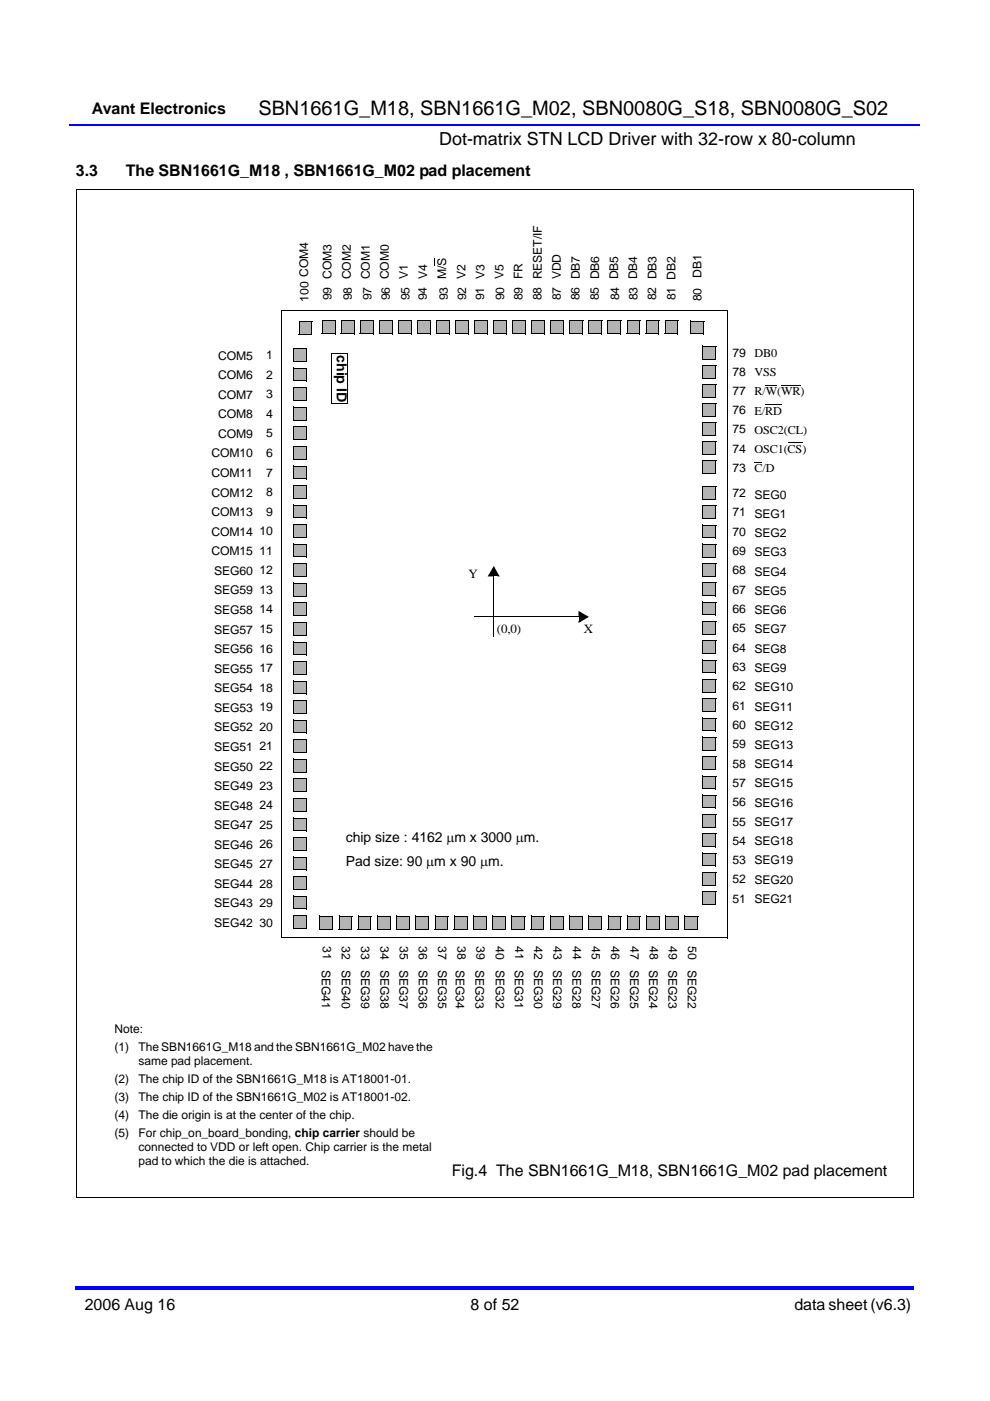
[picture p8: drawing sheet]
<svg xmlns="http://www.w3.org/2000/svg" width="210mm" height="297mm" viewBox="0 0 210 297" stroke-linecap="round" stroke-linejoin="round" font-family="sans-serif">
<path d="M14.8 26.6h180.4" fill="none" stroke="#00f" stroke-width=".42"/>
<path d="M16.1 272.6h177.8v.7h-177.8z" fill="#00f"/>
<path d="M59.8 65.9h94.4v132.9h-94.4z" fill="#fff"/>
<path d="M59.8 65.9h94.5M59.8 65.8v133M154.2 65.9v133M59.7 198.8h94.5" fill="none" stroke="#000" stroke-width=".21"/>
<path d="M112.7 194.3h2.7v2.7h-2.7z" fill="#b3b3b3"/>
<path d="M112.6 197h2.8M112.7 194.2v2.8M112.7 194.3h2.8M115.4 194.3v2.8" fill="none" stroke="#000" stroke-width=".21"/>
<path d="M145.3 194.3h2.7v2.7h-2.7z" fill="#b3b3b3"/>
<path d="M145.2 197h2.8M145.3 194.3h2.8M145.3 194.2v2.8M148 194.3v2.8" fill="none" stroke="#000" stroke-width=".21"/>
<path d="M108.6 194.3h2.7v2.7h-2.7z" fill="#b3b3b3"/>
<path d="M108.5 197h2.8M108.6 194.3h2.8M108.6 194.2v2.8M111.3 194.3v2.8" fill="none" stroke="#000" stroke-width=".21"/>
<path d="M141.2 194.3h2.7v2.7h-2.7z" fill="#b3b3b3"/>
<path d="M141.1 197h2.8M141.2 194.2v2.8M141.2 194.3h2.8M143.9 194.3v2.8" fill="none" stroke="#000" stroke-width=".21"/>
<path d="M137.1 194.3h2.7v2.7h-2.7z" fill="#b3b3b3"/>
<path d="M137 197h2.8M137.1 194.3h2.8M137.1 194.2v2.8M139.8 194.3v2.8" fill="none" stroke="#000" stroke-width=".21"/>
<path d="M133.1 194.3h2.6v2.7h-2.6z" fill="#b3b3b3"/>
<path d="M132.9 197h2.8M133.1 194.2v2.8M133.1 194.3h2.7M135.7 194.3v2.8" fill="none" stroke="#000" stroke-width=".21"/>
<path d="M129 194.3h2.7v2.7h-2.7z" fill="#b3b3b3"/>
<path d="M128.9 197h2.8M129 194.3h2.8M129 194.2v2.8M131.7 194.3v2.8" fill="none" stroke="#000" stroke-width=".21"/>
<path d="M104.5 194.3h2.7v2.7h-2.7z" fill="#b3b3b3"/>
<path d="M104.4 197h2.8M104.5 194.3h2.8M104.5 194.2v2.8M107.2 194.3v2.8" fill="none" stroke="#000" stroke-width=".21"/>
<path d="M124.9 194.3h2.7v2.7h-2.7z" fill="#b3b3b3"/>
<path d="M124.8 197h2.8M124.9 194.3h2.8M124.9 194.2v2.8M127.6 194.3v2.8" fill="none" stroke="#000" stroke-width=".21"/>
<path d="M100.4 194.3h2.7v2.7h-2.7z" fill="#b3b3b3"/>
<path d="M100.3 197h2.8M100.4 194.2v2.8M100.4 194.3h2.8M103.1 194.3v2.8" fill="none" stroke="#000" stroke-width=".21"/>
<path d="M120.8 194.3h2.7v2.7h-2.7z" fill="#b3b3b3"/>
<path d="M120.7 197h2.8M120.8 194.2v2.8M120.8 194.3h2.8M123.5 194.3v2.8" fill="none" stroke="#000" stroke-width=".21"/>
<path d="M96.4 194.3h2.7v2.7h-2.7z" fill="#b3b3b3"/>
<path d="M96.2 197h2.9M96.4 194.3h2.8M96.4 194.2v2.8M99.1 194.3v2.8" fill="none" stroke="#000" stroke-width=".21"/>
<path d="M116.8 194.3h2.6v2.7h-2.6z" fill="#b3b3b3"/>
<path d="M116.6 197h2.8M116.8 194.3h2.7M116.8 194.2v2.8M119.4 194.3v2.8" fill="none" stroke="#000" stroke-width=".21"/>
<path d="M92.3 194.3h2.7v2.7h-2.7z" fill="#b3b3b3"/>
<path d="M92.2 197h2.8M92.3 194.2v2.8M92.3 194.3h2.8M95 194.3v2.8" fill="none" stroke="#000" stroke-width=".21"/>
<path d="M71.9 194.3h2.7v2.7h-2.7z" fill="#b3b3b3"/>
<path d="M71.8 197h2.8M71.9 194.3h2.8M71.9 194.2v2.8M74.6 194.3v2.8" fill="none" stroke="#000" stroke-width=".21"/>
<path d="M88.2 194.3h2.7v2.7h-2.7z" fill="#b3b3b3"/>
<path d="M88.1 197h2.8M88.2 194.3h2.8M88.2 194.2v2.8M90.9 194.3v2.8" fill="none" stroke="#000" stroke-width=".21"/>
<path d="M84.1 194.3h2.7v2.7h-2.7z" fill="#b3b3b3"/>
<path d="M84 197h2.8M84.1 194.3h2.8M84.1 194.2v2.8M86.8 194.3v2.8" fill="none" stroke="#000" stroke-width=".21"/>
<path d="M80.1 194.3h2.6v2.7h-2.6z" fill="#b3b3b3"/>
<path d="M79.9 197h2.8M80.1 194.2v2.8M80.1 194.3h2.7M82.7 194.3v2.8" fill="none" stroke="#000" stroke-width=".21"/>
<path d="M76 194.3h2.7v2.7h-2.7z" fill="#b3b3b3"/>
<path d="M75.9 197h2.8M76 194.3h2.8M76 194.2v2.8M78.7 194.3v2.8" fill="none" stroke="#000" stroke-width=".21"/>
<path d="M67.8 194.3h2.7v2.7h-2.7z" fill="#b3b3b3"/>
<path d="M67.7 197h2.8M67.8 194.2v2.8M67.8 194.3h2.8M70.5 194.3v2.8" fill="none" stroke="#000" stroke-width=".21"/>
<path d="M146.6 68.1h2.6v2.7h-2.6z" fill="#b3b3b3"/>
<path d="M146.5 70.8h2.7M146.6 68.1h2.8M146.6 68v2.8M149.2 68.1v2.8" fill="none" stroke="#000" stroke-width=".21"/>
<path d="M141.1 68.1h2.7v2.6h-2.7z" fill="#b3b3b3"/>
<path d="M141 70.7h2.8M141.1 68.1h2.8M141.1 67.9v2.8M143.8 68.1v2.7" fill="none" stroke="#000" stroke-width=".21"/>
<path d="M137 68.1h2.7v2.6h-2.7z" fill="#b3b3b3"/>
<path d="M136.9 70.7h2.8M137 68.1h2.8M137 67.9v2.8M139.7 68.1v2.7" fill="none" stroke="#000" stroke-width=".21"/>
<path d="M133 68.1h2.7v2.6h-2.7z" fill="#b3b3b3"/>
<path d="M132.9 70.7h2.8M133 67.9v2.8M133 68.1h2.8M135.7 68.1v2.7" fill="none" stroke="#000" stroke-width=".21"/>
<path d="M128.9 68.1h2.8v2.6h-2.8z" fill="#b3b3b3"/>
<path d="M128.8 70.7h2.9M128.9 68.1h2.9M128.9 67.9v2.8M131.7 68.1v2.7" fill="none" stroke="#000" stroke-width=".21"/>
<path d="M124.9 68.1h2.7v2.6h-2.7z" fill="#b3b3b3"/>
<path d="M124.8 70.7h2.8M124.9 68.1h2.8M124.9 67.9v2.8M127.6 68.1v2.7" fill="none" stroke="#000" stroke-width=".21"/>
<path d="M120.9 68.1h2.7v2.6h-2.7z" fill="#b3b3b3"/>
<path d="M120.8 70.7h2.8M120.9 67.9v2.8M120.9 68.1h2.8M123.6 68.1v2.7" fill="none" stroke="#000" stroke-width=".21"/>
<path d="M116.8 68.1h2.7v2.6h-2.7z" fill="#b3b3b3"/>
<path d="M116.7 70.7h2.8M116.8 67.9v2.8M116.8 68.1h2.8M119.5 68.1v2.7" fill="none" stroke="#000" stroke-width=".21"/>
<path d="M112.8 68.1h2.7v2.6h-2.7z" fill="#b3b3b3"/>
<path d="M112.7 70.7h2.8M112.8 68.1h2.8M112.8 67.9v2.8M115.5 68.1v2.7" fill="none" stroke="#000" stroke-width=".21"/>
<path d="M108.8 68.1h2.6v2.6h-2.6z" fill="#b3b3b3"/>
<path d="M108.6 70.7h2.8M108.8 68.1h2.7M108.8 67.9v2.8M111.4 68.1v2.7" fill="none" stroke="#000" stroke-width=".21"/>
<path d="M104.7 68.1h2.7v2.6h-2.7z" fill="#b3b3b3"/>
<path d="M104.6 70.7h2.8M104.7 67.9v2.8M104.7 68.1h2.8M107.4 68.1v2.7" fill="none" stroke="#000" stroke-width=".21"/>
<path d="M100.7 68.1h2.7v2.6h-2.7z" fill="#b3b3b3"/>
<path d="M100.6 70.7h2.8M100.7 68.1h2.8M100.7 67.9v2.8M103.4 68.1v2.7" fill="none" stroke="#000" stroke-width=".21"/>
<path d="M96.6 68.1h2.7v2.6h-2.7z" fill="#b3b3b3"/>
<path d="M96.5 70.7h2.8M96.6 68.1h2.8M96.6 67.9v2.8M99.3 68.1v2.7" fill="none" stroke="#000" stroke-width=".21"/>
<path d="M92.6 68.1h2.7v2.6h-2.7z" fill="#b3b3b3"/>
<path d="M92.5 70.7h2.8M92.6 68.1h2.8M92.6 67.9v2.8M95.3 68.1v2.7" fill="none" stroke="#000" stroke-width=".21"/>
<path d="M88.6 68.1h2.6v2.6h-2.6z" fill="#b3b3b3"/>
<path d="M88.5 70.7h2.7M88.6 68.1h2.8M88.6 67.9v2.8M91.2 68.1v2.7" fill="none" stroke="#000" stroke-width=".21"/>
<path d="M84.5 68.1h2.7v2.6h-2.7z" fill="#b3b3b3"/>
<path d="M84.4 70.7h2.8M84.5 67.9v2.8M84.5 68.1h2.8M87.2 68.1v2.7" fill="none" stroke="#000" stroke-width=".21"/>
<path d="M80.5 68.1h2.7v2.6h-2.7z" fill="#b3b3b3"/>
<path d="M80.4 70.7h2.8M80.5 68.1h2.8M80.5 67.9v2.8M83.2 68.1v2.7" fill="none" stroke="#000" stroke-width=".21"/>
<path d="M76.4 68.1h2.7v2.6h-2.7z" fill="#b3b3b3"/>
<path d="M76.3 70.7h2.8M76.4 68.1h2.8M76.4 67.9v2.8M79.1 68.1v2.7" fill="none" stroke="#000" stroke-width=".21"/>
<path d="M72.4 68.1h2.7v2.6h-2.7z" fill="#b3b3b3"/>
<path d="M72.3 70.7h2.8M72.4 67.9v2.8M72.4 68.1h2.8M75.1 68.1v2.7" fill="none" stroke="#000" stroke-width=".21"/>
<path d="M68.3 68.1h2.8v2.6h-2.8z" fill="#b3b3b3"/>
<path d="M68.2 70.7h2.9M68.3 67.9v2.8M68.3 68.1h2.9M71.1 68.1v2.7" fill="none" stroke="#000" stroke-width=".21"/>
<path d="M62.3 78.1h2.7v2.7h-2.7z" fill="#b3b3b3"/>
<path d="M62.3 78v2.8M62.3 78.1h2.8M65 78.1v2.8M62.2 80.8h2.8" fill="none" stroke="#000" stroke-width=".21"/>
<path d="M62.3 82.2h2.7v2.7h-2.7z" fill="#b3b3b3"/>
<path d="M62.2 84.9h2.8M62.3 82.1v2.8M62.3 82.2h2.8M65 82.2v2.8" fill="none" stroke="#000" stroke-width=".21"/>
<path d="M62.3 90.5h2.7v2.7h-2.7z" fill="#b3b3b3"/>
<path d="M62.2 93.2h2.8M62.3 90.4v2.8M62.3 90.5h2.8M65 90.5v2.8" fill="none" stroke="#000" stroke-width=".21"/>
<path d="M62.3 94.7h2.7v2.6h-2.7z" fill="#b3b3b3"/>
<path d="M62.2 97.3h2.8M62.3 94.6v2.7M62.3 94.7h2.8M65 94.7v2.8" fill="none" stroke="#000" stroke-width=".21"/>
<path d="M62.3 98.8h2.7v2.7h-2.7z" fill="#b3b3b3"/>
<path d="M62.3 98.7v2.8M62.3 98.8h2.8M65 98.8v2.8M62.2 101.5h2.8" fill="none" stroke="#000" stroke-width=".21"/>
<path d="M62.3 103h2.7v2.6h-2.7z" fill="#b3b3b3"/>
<path d="M62.2 105.6h2.8M62.3 102.8v2.8M62.3 103h2.8M65 103v2.7" fill="none" stroke="#000" stroke-width=".21"/>
<path d="M62.3 107.1h2.7v2.7h-2.7z" fill="#b3b3b3"/>
<path d="M62.2 109.8h2.8M62.3 107v2.8M62.3 107.1h2.8M65 107.1v2.8" fill="none" stroke="#000" stroke-width=".21"/>
<path d="M62.3 111.3h2.7v2.6h-2.7z" fill="#b3b3b3"/>
<path d="M62.2 113.9h2.8M62.3 111.1v2.8M62.3 111.3h2.8M65 111.3v2.7" fill="none" stroke="#000" stroke-width=".21"/>
<path d="M62.3 115.4h2.7v2.7h-2.7z" fill="#b3b3b3"/>
<path d="M62.2 118.1h2.8M62.3 115.3v2.8M62.3 115.4h2.8M65 115.4v2.8" fill="none" stroke="#000" stroke-width=".21"/>
<path d="M62.3 119.5h2.7v2.7h-2.7z" fill="#b3b3b3"/>
<path d="M62.3 119.4v2.8M62.3 119.5h2.8M65 119.5v2.8M62.2 122.2h2.8" fill="none" stroke="#000" stroke-width=".21"/>
<path d="M62.3 123.7h2.7v2.7h-2.7z" fill="#b3b3b3"/>
<path d="M62.2 126.4h2.8M62.3 123.6v2.8M62.3 123.7h2.8M65 123.7v2.8" fill="none" stroke="#000" stroke-width=".21"/>
<path d="M62.3 127.8h2.7v2.7h-2.7z" fill="#b3b3b3"/>
<path d="M62.2 130.5h2.8M62.3 127.7v2.8M62.3 127.8h2.8M65 127.8v2.8" fill="none" stroke="#000" stroke-width=".21"/>
<path d="M62.3 132h2.7v2.7h-2.7z" fill="#b3b3b3"/>
<path d="M62.2 134.7h2.8M62.3 131.9v2.8M62.3 132h2.8M65 132v2.8" fill="none" stroke="#000" stroke-width=".21"/>
<path d="M62.3 136.1h2.7v2.7h-2.7z" fill="#b3b3b3"/>
<path d="M62.2 138.8h2.8M62.3 136v2.8M62.3 136.1h2.8M65 136.1v2.8" fill="none" stroke="#000" stroke-width=".21"/>
<path d="M62.3 140.3h2.7v2.7h-2.7z" fill="#b3b3b3"/>
<path d="M62.2 143h2.8M62.3 140.2v2.8M62.3 140.3h2.8M65 140.3v2.8" fill="none" stroke="#000" stroke-width=".21"/>
<path d="M62.3 144.4h2.7v2.7h-2.7z" fill="#b3b3b3"/>
<path d="M62.2 147.1h2.8M62.3 144.3v2.8M62.3 144.4h2.8M65 144.4v2.8" fill="none" stroke="#000" stroke-width=".21"/>
<path d="M62.3 148.5h2.7v2.8h-2.7z" fill="#b3b3b3"/>
<path d="M62.2 151.3h2.8M62.3 148.4v2.9M62.3 148.5h2.8M65 148.5v2.9" fill="none" stroke="#000" stroke-width=".21"/>
<path d="M62.3 152.7h2.7v2.7h-2.7z" fill="#b3b3b3"/>
<path d="M62.2 155.4h2.8M62.3 152.6v2.8M62.3 152.7h2.8M65 152.7v2.8" fill="none" stroke="#000" stroke-width=".21"/>
<path d="M62.3 156.8h2.7v2.7h-2.7z" fill="#b3b3b3"/>
<path d="M62.2 159.5h2.8M62.3 156.7v2.8M62.3 156.8h2.8M65 156.8v2.8" fill="none" stroke="#000" stroke-width=".21"/>
<path d="M62.3 161h2.7v2.7h-2.7z" fill="#b3b3b3"/>
<path d="M62.2 163.7h2.8M62.3 160.9v2.8M62.3 161h2.8M65 161v2.8" fill="none" stroke="#000" stroke-width=".21"/>
<path d="M62.3 165.1h2.7v2.7h-2.7z" fill="#b3b3b3"/>
<path d="M62.2 167.8h2.8M62.3 165v2.8M62.3 165.1h2.8M65 165.1v2.8" fill="none" stroke="#000" stroke-width=".21"/>
<path d="M62.3 169.3h2.7v2.7h-2.7z" fill="#b3b3b3"/>
<path d="M62.2 172h2.8M62.3 169.2v2.8M62.3 169.3h2.8M65 169.3v2.8" fill="none" stroke="#000" stroke-width=".21"/>
<path d="M62.3 173.4h2.7v2.7h-2.7z" fill="#b3b3b3"/>
<path d="M62.2 176.1h2.8M62.3 173.3v2.8M62.3 173.4h2.8M65 173.4v2.8" fill="none" stroke="#000" stroke-width=".21"/>
<path d="M62.3 177.6h2.7v2.7h-2.7z" fill="#b3b3b3"/>
<path d="M62.3 177.5v2.8M62.3 177.6h2.8M65 177.6v2.8M62.2 180.3h2.8" fill="none" stroke="#000" stroke-width=".21"/>
<path d="M62.3 181.7h2.7v2.7h-2.7z" fill="#b3b3b3"/>
<path d="M62.2 184.4h2.8M62.3 181.6v2.8M62.3 181.7h2.8M65 181.7v2.8" fill="none" stroke="#000" stroke-width=".21"/>
<path d="M149.1 81.5h2.7v2.7h-2.7z" fill="#b3b3b3"/>
<path d="M149 84.2h2.8M149.1 81.4v2.8M149.1 81.5h2.8M151.8 81.5v2.8" fill="none" stroke="#000" stroke-width=".21"/>
<path d="M149.1 85.6h2.7v2.6h-2.7z" fill="#b3b3b3"/>
<path d="M149 88.2h2.8M149.1 85.4v2.8M149.1 85.6h2.8M151.8 85.6v2.7" fill="none" stroke="#000" stroke-width=".21"/>
<path d="M149.1 89.6h2.7v2.7h-2.7z" fill="#b3b3b3"/>
<path d="M149 92.3h2.8M149.1 89.5v2.8M149.1 89.6h2.8M151.8 89.6v2.8" fill="none" stroke="#000" stroke-width=".21"/>
<path d="M149.1 93.6h2.7v2.7h-2.7z" fill="#b3b3b3"/>
<path d="M149 96.3h2.8M149.1 93.5v2.8M149.1 93.6h2.8M151.8 93.6v2.8" fill="none" stroke="#000" stroke-width=".21"/>
<path d="M149.1 97.7h2.7v2.7h-2.7z" fill="#b3b3b3"/>
<path d="M149.1 97.6v2.8M149.1 97.7h2.8M151.8 97.7v2.8M149 100.4h2.8" fill="none" stroke="#000" stroke-width=".21"/>
<path d="M149.1 103.1h2.7v2.7h-2.7z" fill="#b3b3b3"/>
<path d="M149 105.8h2.8M149.1 103v2.8M149.1 103.1h2.8M151.8 103.1v2.8" fill="none" stroke="#000" stroke-width=".21"/>
<path d="M149.1 107.2h2.7v2.7h-2.7z" fill="#b3b3b3"/>
<path d="M149 109.9h2.8M149.1 107.1v2.8M149.1 107.2h2.8M151.8 107.2v2.8" fill="none" stroke="#000" stroke-width=".21"/>
<path d="M149.1 111.3h2.7v2.7h-2.7z" fill="#b3b3b3"/>
<path d="M149 114h2.8M149.1 111.2v2.8M149.1 111.3h2.8M151.8 111.3v2.8" fill="none" stroke="#000" stroke-width=".21"/>
<path d="M149.1 115.4h2.7v2.7h-2.7z" fill="#b3b3b3"/>
<path d="M149 118.1h2.8M149.1 115.3v2.8M149.1 115.4h2.8M151.8 115.4v2.8" fill="none" stroke="#000" stroke-width=".21"/>
<path d="M149.1 119.5h2.7v2.7h-2.7z" fill="#b3b3b3"/>
<path d="M149.1 119.4v2.8M149.1 119.5h2.8M151.8 119.5v2.8M149 122.2h2.8" fill="none" stroke="#000" stroke-width=".21"/>
<path d="M149.1 123.6h2.7v2.7h-2.7z" fill="#b3b3b3"/>
<path d="M149 126.3h2.8M149.1 123.5v2.8M149.1 123.6h2.8M151.8 123.6v2.8" fill="none" stroke="#000" stroke-width=".21"/>
<path d="M149.1 127.7h2.7v2.7h-2.7z" fill="#b3b3b3"/>
<path d="M149 130.4h2.8M149.1 127.6v2.8M149.1 127.7h2.8M151.8 127.7v2.8" fill="none" stroke="#000" stroke-width=".21"/>
<path d="M149.1 131.8h2.7v2.7h-2.7z" fill="#b3b3b3"/>
<path d="M149 134.5h2.8M149.1 131.7v2.8M149.1 131.8h2.8M151.8 131.8v2.8" fill="none" stroke="#000" stroke-width=".21"/>
<path d="M149.1 135.9h2.7v2.7h-2.7z" fill="#b3b3b3"/>
<path d="M149 138.6h2.8M149.1 135.8v2.8M149.1 135.9h2.8M151.8 135.9v2.8" fill="none" stroke="#000" stroke-width=".21"/>
<path d="M149.1 140h2.7v2.7h-2.7z" fill="#b3b3b3"/>
<path d="M149.1 139.9v2.8M149.1 140h2.8M151.8 140v2.8M149 142.7h2.8" fill="none" stroke="#000" stroke-width=".21"/>
<path d="M149.1 144.1h2.7v2.6h-2.7z" fill="#b3b3b3"/>
<path d="M149 146.7h2.8M149.1 144v2.7M149.1 144.1h2.8M151.8 144.1v2.8" fill="none" stroke="#000" stroke-width=".21"/>
<path d="M149.1 148.1h2.7v2.8h-2.7z" fill="#b3b3b3"/>
<path d="M149 150.9h2.8M149.1 148v2.9M149.1 148.1h2.8M151.8 148.1v2.9" fill="none" stroke="#000" stroke-width=".21"/>
<path d="M149.1 152.3h2.7v2.6h-2.7z" fill="#b3b3b3"/>
<path d="M149 154.9h2.8M149.1 152.1v2.8M149.1 152.3h2.8M151.8 152.3v2.7" fill="none" stroke="#000" stroke-width=".21"/>
<path d="M149.1 156.3h2.7v2.7h-2.7z" fill="#b3b3b3"/>
<path d="M149 159h2.8M149.1 156.2v2.8M149.1 156.3h2.8M151.8 156.3v2.8" fill="none" stroke="#000" stroke-width=".21"/>
<path d="M149.1 160.4h2.7v2.7h-2.7z" fill="#b3b3b3"/>
<path d="M149 163.1h2.8M149.1 160.3v2.8M149.1 160.4h2.8M151.8 160.4v2.8" fill="none" stroke="#000" stroke-width=".21"/>
<path d="M149.1 164.5h2.7v2.7h-2.7z" fill="#b3b3b3"/>
<path d="M149 167.2h2.8M149.1 164.4v2.8M149.1 164.5h2.8M151.8 164.5v2.8" fill="none" stroke="#000" stroke-width=".21"/>
<path d="M149.1 168.6h2.7v2.7h-2.7z" fill="#b3b3b3"/>
<path d="M149 171.3h2.8M149.1 168.5v2.8M149.1 168.6h2.8M151.8 168.6v2.8" fill="none" stroke="#000" stroke-width=".21"/>
<path d="M149.1 172.7h2.7v2.7h-2.7z" fill="#b3b3b3"/>
<path d="M149 175.4h2.8M149.1 172.6v2.8M149.1 172.7h2.8M151.8 172.7v2.8" fill="none" stroke="#000" stroke-width=".21"/>
<path d="M149.1 176.8h2.7v2.7h-2.7z" fill="#b3b3b3"/>
<path d="M149 179.5h2.8M149.1 176.7v2.8M149.1 176.8h2.8M151.8 176.8v2.8" fill="none" stroke="#000" stroke-width=".21"/>
<path d="M149.1 180.9h2.7v2.7h-2.7z" fill="#b3b3b3"/>
<path d="M162.3 85.8h3.5M162.4 81.7h2.4M165.7 81.7h4.1M167.1 93.9h3.1M149 183.6h2.8M149.1 180.8v2.8M149.1 180.9h2.8M151.8 180.9v2.8" fill="none" stroke="#000" stroke-width=".21"/>
<path d="M92.1 54.7h.2v1.7h-.2zM160 97.9h1.7v.2h-1.7z" fill="#000"/>
<path d="M149.1 73.4h2.7v2.7h-2.7z" fill="#b3b3b3"/>
<path d="M149 76.1h2.8M149.1 73.3v2.8M149.1 73.4h2.8M151.8 73.4v2.8" fill="none" stroke="#000" stroke-width=".21"/>
<path d="M149.1 77.5h2.7v2.7h-2.7z" fill="#b3b3b3"/>
<path d="M149.1 77.4v2.8M149.1 77.5h2.8M151.8 77.5v2.8M149 80.2h2.8" fill="none" stroke="#000" stroke-width=".21"/>
<path d="M149.1 185h2.7v2.7h-2.7z" fill="#b3b3b3"/>
<path d="M149 187.7h2.8M149.1 184.9v2.8M149.1 185h2.8M151.8 185v2.8" fill="none" stroke="#000" stroke-width=".21"/>
<path d="M149.1 189.1h2.7v2.7h-2.7z" fill="#b3b3b3"/>
<path d="M149 191.8h2.8M149.1 189v2.8M149.1 189.1h2.8M151.8 189.1v2.8" fill="none" stroke="#000" stroke-width=".21"/>
<path d="M62.3 185.9h2.7v2.7h-2.7z" fill="#b3b3b3"/>
<path d="M62.2 188.6h2.8M62.3 185.8v2.8M62.3 185.9h2.8M65 185.9v2.8" fill="none" stroke="#000" stroke-width=".21"/>
<path d="M62.3 190h2.7v2.7h-2.7z" fill="#b3b3b3"/>
<path d="M62.2 192.7h2.8M62.3 189.9v2.8M62.3 190h2.8M65 190v2.8" fill="none" stroke="#000" stroke-width=".21"/>
<path d="M62.3 194.2h2.7v2.6h-2.7z" fill="#b3b3b3"/>
<path d="M62.2 196.8h2.8M62.3 194.1v2.7M62.3 194.2h2.8M65 194.2v2.8" fill="none" stroke="#000" stroke-width=".21"/>
<path d="M62.3 73.9h2.7v2.7h-2.7z" fill="#b3b3b3"/>
<path d="M62.2 76.6h2.8M62.3 73.8v2.8M62.3 73.9h2.8M65 73.9v2.8M100.6 130.8h22.2M104.7 122.1v13" fill="none" stroke="#000" stroke-width=".21"/>
<path d="M104.7 120l1.3 2.2-.5-.1-1-1.6 .4-.2-.9 1.8-.4-.2 1.1-.1v.4h-1.3zM104.7 121.8h.9v.4h-.9zM122.7 129.5l2.2 1.3-2.2 1.3 .1-.6 1.6-.9 .2 .4-1.8-.9 .2-.4 .1 1.1h-.4zM122.7 130.8h.4v.9h-.4z" fill="#000"/>
<path d="M104.7 120.4l.9 1.6h-1.8zM122.9 129.9l1.6 .9-1.6 .9z" fill="#000"/>
<path d="M63.5 68.2h2.7v2.7h-2.7z" fill="#b3b3b3"/>
<path d="M63.4 70.9h2.8M63.5 68.2h2.8M63.5 68.1v2.8M66.2 68.2v2.8" fill="none" stroke="#000" stroke-width=".21"/>
<path d="M70.4 75h3.3v10.6h-3.3z" fill="#fff"/>
<path d="M70.4 75h3.5M70.4 74.9v10.7M73.7 75v10.7M70.3 85.6h3.4" fill="none" stroke="#000" stroke-width=".21"/>
<path d="M62.3 86.4h2.7v2.7h-2.7z" fill="#b3b3b3"/>
<path d="M16.2 40.2h177.7M16.2 40.1v213.7M193.8 40.2v213.7M62.2 89.1h2.8M62.3 86.3v2.8M62.3 86.4h2.8M65 86.4v2.8M16.1 253.8h177.7" fill="none" stroke="#000" stroke-width=".21"/>
<text font-size="4.2" x="54.8" y="24.3">SBN1661G_M18, SBN1661G_M02, SBN0080G_S18, SBN0080G_S02</text>
<text font-size="3.8" x="93.1" y="30.8">Dot-matrix STN LCD Driver with 32-row x 80-column</text>
<g font-size="3.4">
<text x="19.5" y="24.2">Avant Electronics</text>
<text x="16.1" y="37.3">3.3</text>
<text x="26.7" y="37.3">The SBN1661G_M18 , SBN1661G_M02 pad placement</text>
<text x="95.8" y="249.3">Fig.4 The SBN1661G_M18, SBN1661G_M02 pad placement</text>
<text x="18" y="277.8">2006 Aug 16</text>
<text x="99.8" y="277.8">8 of 52</text>
<text x="168.5" y="277.8">data sheet (v6.3)</text>
</g>
<g font-size="3">
<text x="71.4" y="75.3" transform="rotate(90 71.4 75.3)">chip ID</text>
<text x="73.3" y="178.5">chip size : 4162 μm x 3000 μm.</text>
<text x="73.3" y="183.6">Pad size: 90 μm x 90 μm.</text>
</g>
<g font-size="2.7">
<text x="99.3" y="122.6">Y</text>
<text x="105.4" y="134.2">(0,0)</text>
<text x="123.8" y="134.2">X</text>
</g>
<g font-size="2.5">
<text x="148.8" y="58.8" transform="rotate(-90 148.8 58.8)">DB1</text>
<text x="65.4" y="63.9" transform="rotate(-90 65.4 63.9)">100 COM4</text>
<text x="70.3" y="63.7" transform="rotate(-90 70.3 63.7)">99 COM3</text>
<text x="74.6" y="63.7" transform="rotate(-90 74.6 63.7)">98 COM2</text>
<text x="78.8" y="63.7" transform="rotate(-90 78.8 63.7)">97 COM1</text>
<text x="82.7" y="63.7" transform="rotate(-90 82.7 63.7)">96 COM0</text>
<text x="86.9" y="63.7" transform="rotate(-90 86.9 63.7)">95 V1</text>
<text x="90.5" y="63.7" transform="rotate(-90 90.5 63.7)">94 V4</text>
<text x="95" y="63.7" transform="rotate(-90 95 63.7)">93 M/S</text>
<text x="98.8" y="63.7" transform="rotate(-90 98.8 63.7)">92 V2</text>
<text x="102.7" y="63.7" transform="rotate(-90 102.7 63.7)">91 V3</text>
<text x="106.9" y="63.7" transform="rotate(-90 106.9 63.7)">90 V5</text>
<text x="110.8" y="63.7" transform="rotate(-90 110.8 63.7)">89 FR</text>
<text x="114.9" y="63.7" transform="rotate(-90 114.9 63.7)">88 RESET/IF</text>
<text x="119" y="63.7" transform="rotate(-90 119 63.7)">87 VDD</text>
<text x="122.9" y="63.7" transform="rotate(-90 122.9 63.7)">86 DB7</text>
<text x="127" y="63.7" transform="rotate(-90 127 63.7)">85 DB6</text>
<text x="131.3" y="63.7" transform="rotate(-90 131.3 63.7)">84 DB5</text>
<text x="135.2" y="63.7" transform="rotate(-90 135.2 63.7)">83 DB4</text>
<text x="139.2" y="63.7" transform="rotate(-90 139.2 63.7)">82 DB3</text>
<text x="143.3" y="63.7" transform="rotate(-90 143.3 63.7)">81 DB2</text>
<text x="148.8" y="63.9" transform="rotate(-90 148.8 63.9)">80</text>
<text x="46.3" y="76.3">COM5</text>
<text x="56.5" y="76.1">1</text>
<text x="155.4" y="75.7">79</text>
<text x="160" y="75.7">DB0</text>
<text x="46.3" y="80.4">COM6</text>
<text x="56.5" y="80.3">2</text>
<text x="155.4" y="79.7">78</text>
<text x="155.4" y="83.8">77</text>
<text x="160" y="79.8">VSS</text>
<text x="160" y="83.8">R/W(WR)</text>
<text x="46.3" y="84.6">COM7</text>
<text x="46.3" y="88.7">COM8</text>
<text x="56.5" y="88.6">4</text>
<text x="56.5" y="84.4">3</text>
<text x="155.4" y="87.8">76</text>
<text x="160" y="87.9">E/RD</text>
<text x="46.3" y="92.9">COM9</text>
<text x="56.5" y="92.7">5</text>
<text x="155.4" y="96">74</text>
<text x="155.4" y="91.9">75</text>
<text x="160" y="92">OSC2(CL)</text>
<text x="44.9" y="101.1">COM11</text>
<text x="44.9" y="97">COM10</text>
<text x="56.5" y="101">7</text>
<text x="56.5" y="96.9">6</text>
<text x="155.4" y="100">73</text>
<text x="160" y="100.1">C/D</text>
<text x="160" y="96.1">OSC1(CS)</text>
<text x="44.9" y="105.3">COM12</text>
<text x="56.5" y="105.2">8</text>
<text x="155.4" y="105.4">72</text>
<text x="160" y="105.7">SEG0</text>
<text x="44.9" y="113.6">COM14</text>
<text x="44.9" y="109.4">COM13</text>
<text x="55" y="113.5">10</text>
<text x="56.5" y="109.3">9</text>
<text x="155.4" y="113.6">70</text>
<text x="155.4" y="109.5">71</text>
<text x="160" y="113.9">SEG2</text>
<text x="160" y="109.8">SEG1</text>
<text x="44.9" y="117.7">COM15</text>
<text x="55" y="117.6">11</text>
<text x="155.4" y="117.7">69</text>
<text x="160" y="118">SEG3</text>
<text x="45.4" y="121.9">SEG60</text>
<text x="55" y="125.9">13</text>
<text x="55" y="121.8">12</text>
<text x="155.4" y="125.9">67</text>
<text x="155.4" y="121.8">68</text>
<text x="160" y="122.1">SEG4</text>
<text x="45.4" y="130.2">SEG58</text>
<text x="45.4" y="126">SEG59</text>
<text x="55" y="130.1">14</text>
<text x="155.4" y="130">66</text>
<text x="160" y="130.2">SEG6</text>
<text x="160" y="126.1">SEG5</text>
<text x="45.4" y="134.3">SEG57</text>
<text x="55" y="134.2">15</text>
<text x="155.4" y="134.1">65</text>
<text x="160" y="134.3">SEG7</text>
<text x="45.4" y="142.6">SEG55</text>
<text x="45.4" y="138.5">SEG56</text>
<text x="55" y="142.5">17</text>
<text x="55" y="138.4">16</text>
<text x="155.4" y="142.2">63</text>
<text x="155.4" y="138.2">64</text>
<text x="160" y="138.4">SEG8</text>
<text x="160" y="142.5">SEG9</text>
<text x="45.4" y="146.8">SEG54</text>
<text x="55" y="146.7">18</text>
<text x="155.4" y="146.3">62</text>
<text x="160" y="146.6">SEG10</text>
<text x="45.4" y="155.1">SEG52</text>
<text x="45.4" y="150.9">SEG53</text>
<text x="55" y="155">20</text>
<text x="55" y="150.8">19</text>
<text x="155.4" y="154.5">60</text>
<text x="155.4" y="150.4">61</text>
<text x="160" y="154.7">SEG12</text>
<text x="160" y="150.6">SEG11</text>
<text x="45.4" y="159.2">SEG51</text>
<text x="55" y="159.1">21</text>
<text x="155.4" y="158.6">59</text>
<text x="160" y="158.8">SEG13</text>
<text x="45.4" y="167.5">SEG49</text>
<text x="45.4" y="163.4">SEG50</text>
<text x="55" y="167.4">23</text>
<text x="55" y="163.3">22</text>
<text x="155.4" y="166.8">57</text>
<text x="155.4" y="162.7">58</text>
<text x="160" y="167">SEG15</text>
<text x="160" y="162.9">SEG14</text>
<text x="45.4" y="171.7">SEG48</text>
<text x="55" y="171.6">24</text>
<text x="155.4" y="170.9">56</text>
<text x="160" y="171">SEG16</text>
<text x="45.4" y="180">SEG46</text>
<text x="45.4" y="175.8">SEG47</text>
<text x="55" y="179.9">26</text>
<text x="55" y="175.7">25</text>
<text x="155.4" y="179.1">54</text>
<text x="155.4" y="175">55</text>
<text x="160" y="179.2">SEG18</text>
<text x="160" y="175.1">SEG17</text>
<text x="45.4" y="184.1">SEG45</text>
<text x="55" y="184">27</text>
<text x="155.4" y="183.2">53</text>
<text x="160" y="183.3">SEG19</text>
<text x="45.4" y="188.3">SEG44</text>
<text x="55" y="188.2">28</text>
<text x="155.4" y="187.3">52</text>
<text x="155.4" y="191.4">51</text>
<text x="160" y="191.5">SEG21</text>
<text x="160" y="187.4">SEG20</text>
<text x="45.4" y="192.4">SEG43</text>
<text x="45.4" y="196.6">SEG42</text>
<text x="55" y="196.5">30</text>
<text x="55" y="192.3">29</text>
<text x="68.5" y="200.6" transform="rotate(90 68.5 200.6)">31</text>
<text x="72.5" y="200.6" transform="rotate(90 72.5 200.6)">32</text>
<text x="76.6" y="200.6" transform="rotate(90 76.6 200.6)">33</text>
<text x="80.7" y="200.6" transform="rotate(90 80.7 200.6)">34</text>
<text x="84.8" y="200.6" transform="rotate(90 84.8 200.6)">35</text>
<text x="88.9" y="200.6" transform="rotate(90 88.9 200.6)">36</text>
<text x="92.9" y="200.6" transform="rotate(90 92.9 200.6)">37</text>
<text x="97" y="200.6" transform="rotate(90 97 200.6)">38</text>
<text x="101.1" y="200.6" transform="rotate(90 101.1 200.6)">39</text>
<text x="105.2" y="200.6" transform="rotate(90 105.2 200.6)">40</text>
<text x="109.2" y="200.6" transform="rotate(90 109.2 200.6)">41</text>
<text x="113.3" y="200.6" transform="rotate(90 113.3 200.6)">42</text>
<text x="117.4" y="200.6" transform="rotate(90 117.4 200.6)">43</text>
<text x="121.5" y="200.6" transform="rotate(90 121.5 200.6)">44</text>
<text x="125.6" y="200.6" transform="rotate(90 125.6 200.6)">45</text>
<text x="129.6" y="200.6" transform="rotate(90 129.6 200.6)">46</text>
<text x="133.7" y="200.6" transform="rotate(90 133.7 200.6)">47</text>
<text x="137.8" y="200.6" transform="rotate(90 137.8 200.6)">48</text>
<text x="141.9" y="200.6" transform="rotate(90 141.9 200.6)">49</text>
<text x="146" y="200.6" transform="rotate(90 146 200.6)">50</text>
<text x="68.2" y="205.6" transform="rotate(90 68.2 205.6)">SEG41</text>
<text x="72.5" y="205.6" transform="rotate(90 72.5 205.6)">SEG40</text>
<text x="76.6" y="205.6" transform="rotate(90 76.6 205.6)">SEG39</text>
<text x="80.7" y="205.6" transform="rotate(90 80.7 205.6)">SEG38</text>
<text x="84.8" y="205.6" transform="rotate(90 84.8 205.6)">SEG37</text>
<text x="88.8" y="205.6" transform="rotate(90 88.8 205.6)">SEG36</text>
<text x="92.9" y="205.6" transform="rotate(90 92.9 205.6)">SEG35</text>
<text x="96.7" y="205.6" transform="rotate(90 96.7 205.6)">SEG34</text>
<text x="100.8" y="205.6" transform="rotate(90 100.8 205.6)">SEG33</text>
<text x="105.1" y="205.6" transform="rotate(90 105.1 205.6)">SEG32</text>
<text x="109.2" y="205.6" transform="rotate(90 109.2 205.6)">SEG31</text>
<text x="113.3" y="205.6" transform="rotate(90 113.3 205.6)">SEG30</text>
<text x="117.3" y="205.6" transform="rotate(90 117.3 205.6)">SEG29</text>
<text x="121.4" y="205.6" transform="rotate(90 121.4 205.6)">SEG28</text>
<text x="125.5" y="205.6" transform="rotate(90 125.5 205.6)">SEG27</text>
<text x="129.6" y="205.6" transform="rotate(90 129.6 205.6)">SEG26</text>
<text x="133.6" y="205.6" transform="rotate(90 133.6 205.6)">SEG25</text>
<text x="137.7" y="205.6" transform="rotate(90 137.7 205.6)">SEG24</text>
<text x="141.8" y="205.6" transform="rotate(90 141.8 205.6)">SEG23</text>
<text x="145.9" y="205.6" transform="rotate(90 145.9 205.6)">SEG22</text>
<text x="24.3" y="219.1">Note:</text>
<text x="24.3" y="222.9">(1)</text>
<text x="29.4" y="222.9">The SBN1661G_M18 and the SBN1661G_M02 have the</text>
<text x="29.4" y="225.8">same pad placement.</text>
<text x="24.3" y="229.7">(2)</text>
<text x="24.3" y="233.5">(3)</text>
<text x="29.4" y="229.7">The chip ID of the SBN1661G_M18 is AT18001-01.</text>
<text x="29.4" y="233.5">The chip ID of the SBN1661G_M02 is AT18001-02.</text>
<text x="24.3" y="237.3">(4)</text>
<text x="29.4" y="237.3">The die origin is at the center of the chip.</text>
<text x="24.3" y="241.1">(5)</text>
<text x="29.4" y="244.1">connected to VDD or left open. Chip carrier is the metal</text>
<text x="29.4" y="241.1">For chip_on_board_bonding, chip carrier should be</text>
<text x="29.4" y="247">pad to which the die is attached.</text>
</g>
</svg>
